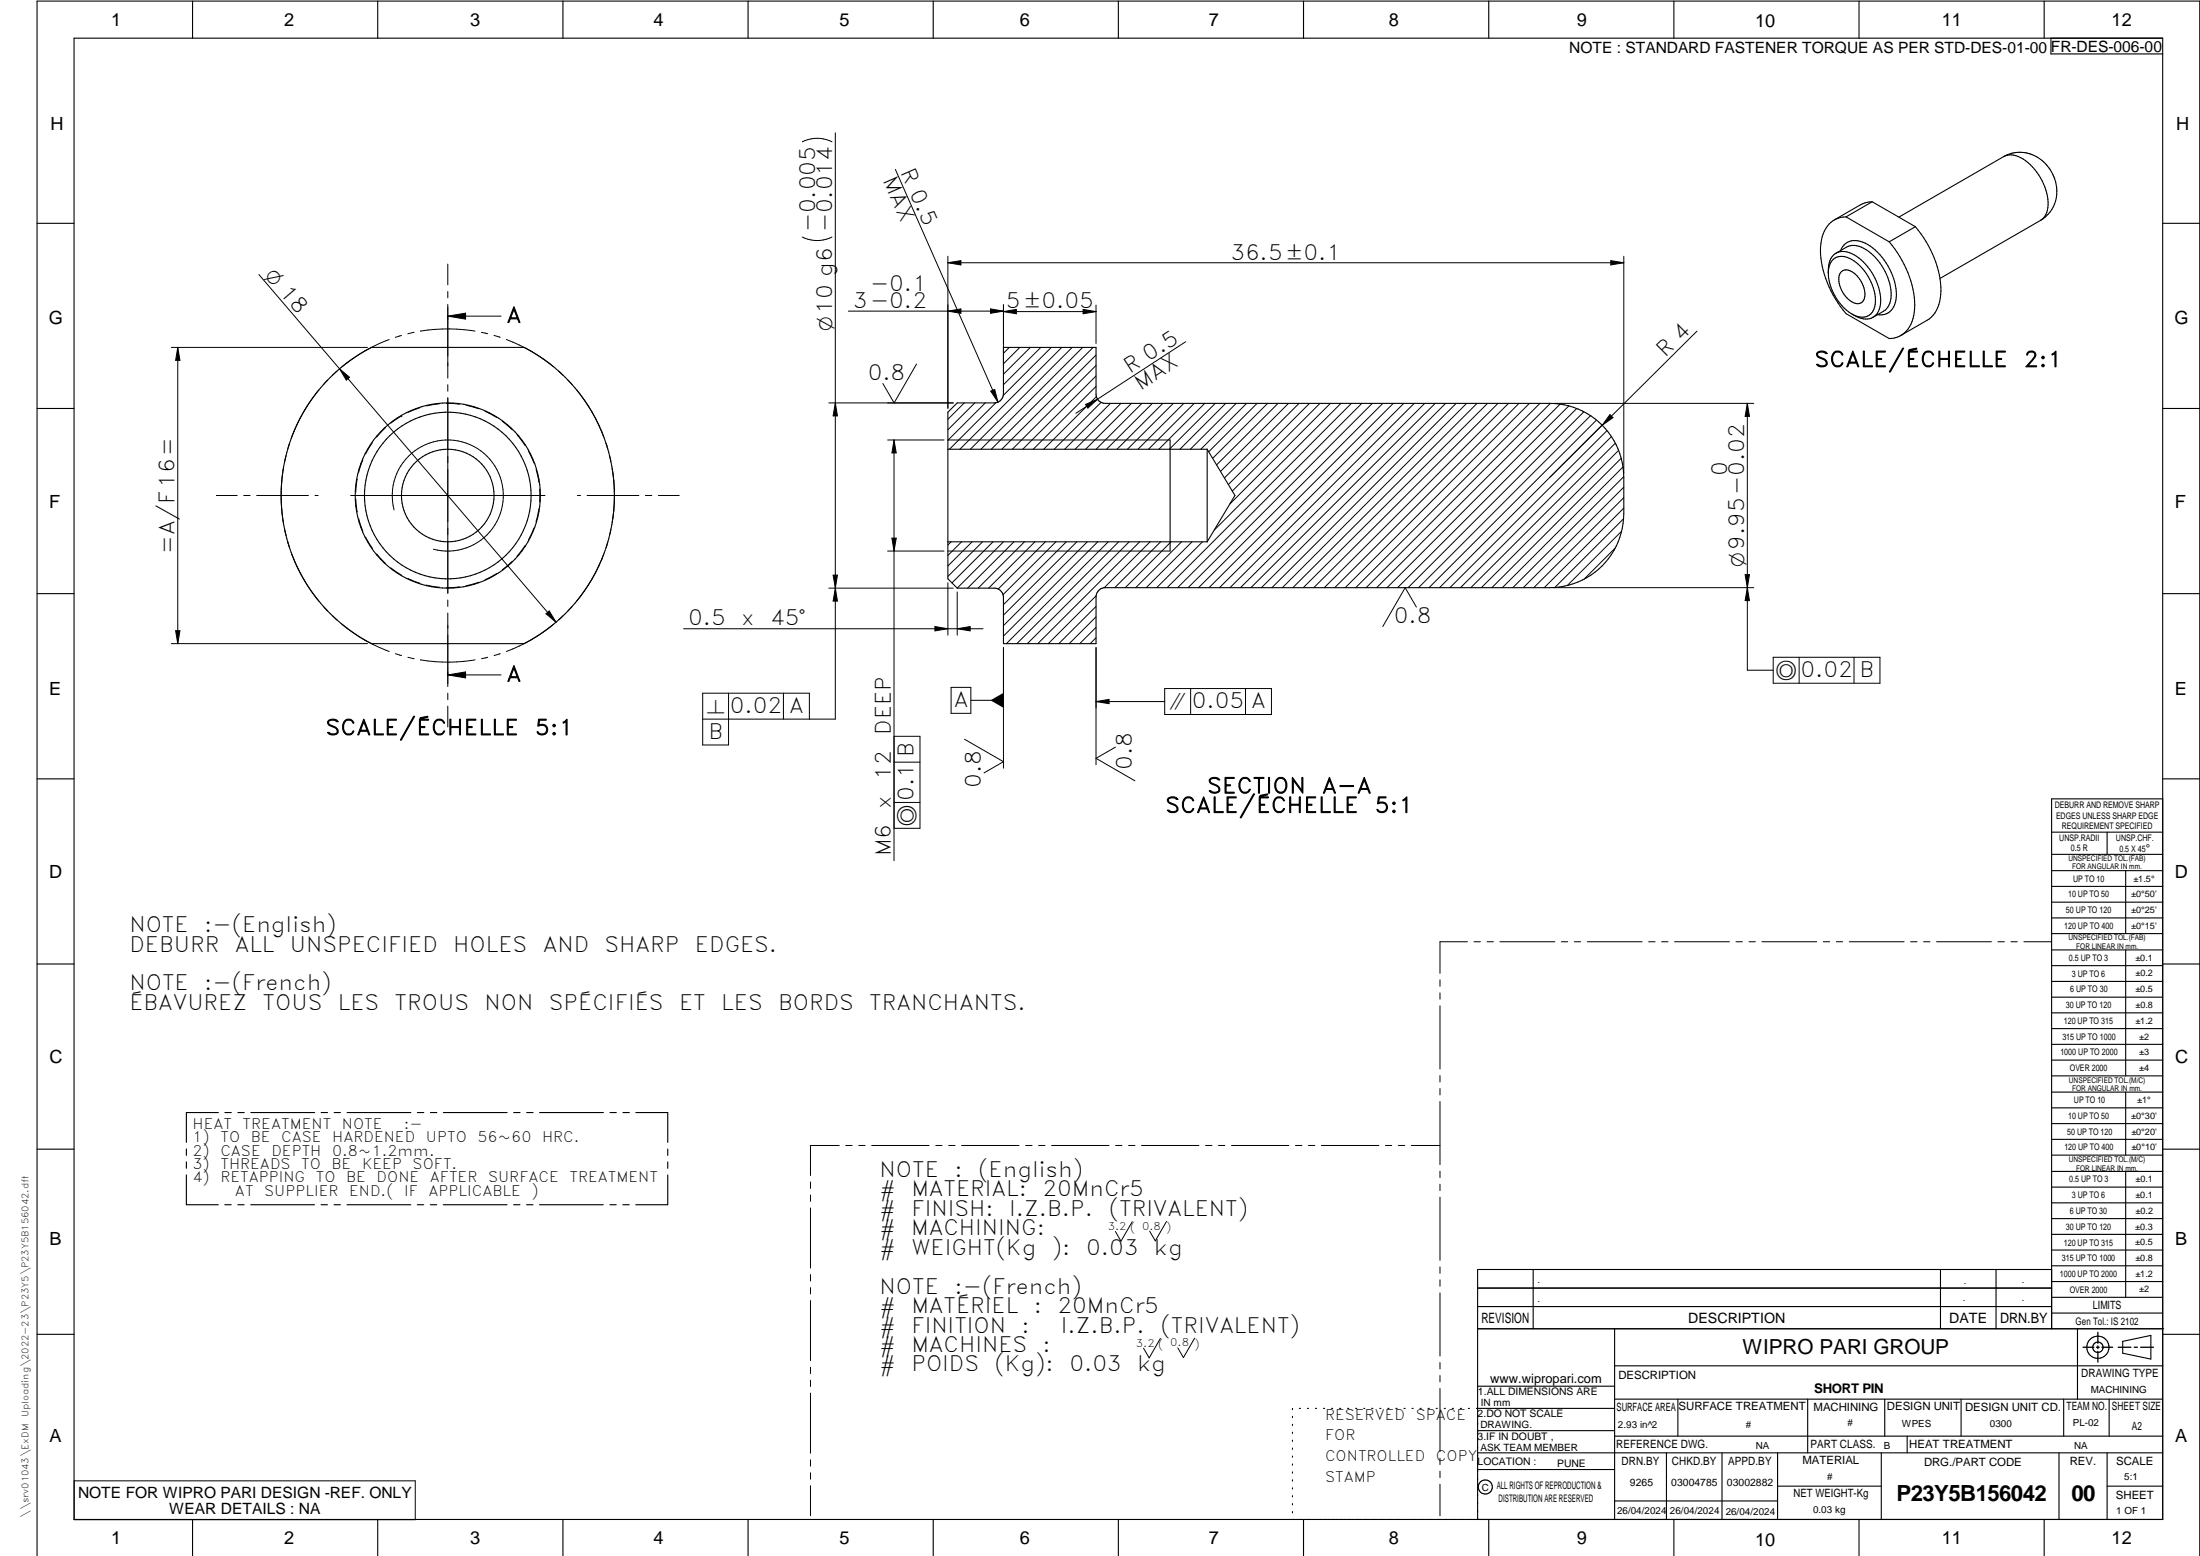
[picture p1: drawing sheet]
<svg xmlns="http://www.w3.org/2000/svg" width="594mm" height="420mm" viewBox="0 0 594 420" stroke-linecap="round" stroke-linejoin="round" font-family="sans-serif">
<g fill="none" stroke="#000" stroke-width=".3">
<path d="M20 10.3h564v400h-564zM52 .3v10M102 .3v10M152 .3v10M202 .3v10M252 .3v10M302 .3v10M352 .3v10M402 .3v10M452 .3v10M502 .3v10M552 .3v10"/>
<path d="M553.8 10.3v4.3h30.2M498.5 58.6a6.8 6.8 0 0 0-6.6 6.2 24.7 24.7 0 0 0 5.1 18l1.5 1.9 11.7 6.7a6.8 6.8 0 0 0 6.6-6.2 24.7 24.7 0 0 0-5.2-18l-1.4-1.9M498.5 58.6l11.7 6.7M505.6 54.5l-1.4 .1-1.2 .4-7.7 4.4M505.6 54.5l11.6 6.7M505.6 54.5l-7.1 4.1M541.1 42.3a5.5 5.5 0 0 1 5.9 1.1 14.9 14.9 0 0 1 5.9 13.3l-.7 1.7-1.2 1.1M541.1 42.3l-28.3 16.3M541.1 42.3a9.7 9.7 0 0 1 13.8 6.3 9.3 9.3 0 0 1-3.9 10.9M551 59.5l-27.1 15.7M10 60.3h10M493.7 73.8a5.3 5.3 0 0 1 2.3-5.5 5.9 5.9 0 0 1 5.9 1.3 15.4 15.4 0 0 1 5.9 12.7l-.8 2.3-1.2 1.1"/>
<path d="M494.8 70.3a4 4 0 0 1 5.2-.3 13.7 13.7 0 0 1 6.4 12.2 3.7 3.7 0 0 1-5.9 2.8 13.6 13.6 0 0 1-6.7-12.7l.4-1.1zM495.8 68.4l2.8-1.7a5.5 5.5 0 0 1 6 1.2 15.4 15.4 0 0 1 6 12.7l-.3 1.3-.9 1.5-3.6 2.3M497 67.6a4.2 4.2 0 0 1 6-2.2 16.3 16.3 0 0 1 9 15.6 4.2 4.2 0 0 1-5 4M497.3 73.3a2.51 2.51 0 0 1 3.2 .4 7.1 7.1 0 0 1 2.8 7.2 2.07 2.07 0 0 1-3.2 .6 7.1 7.1 0 0 1-3.3-7.5zM517.2 61.2a26.4 26.4 0 0 1 6.8 19.3 8.1 8.1 0 0 1-3.6 6l-7.1 4.1M517.2 61.2l-7 4.1M584 60.3h10M271 93.8h25v12.6a2.51 2.51 0 0 0 2.5 2.5h120a20 20 0 0 1 20 20v9.8a20 20 0 0 1-20 20h-120a2.47 2.47 0 0 0-2.5 2.5v12.6h-25v-12.5a2.51 2.51 0 0 0-2.5-2.5h-10l-2.5-2.5v-45l2.5-2.5h10a2.47 2.47 0 0 0 2.5-2.5zM500.1 84.8a5.4 5.4 0 0 0 5.7 .9M10 110.3h10M89.2 101.9l4.4-3.9 3.3-2.2 3.4-2h41.2a45 45 0 0 1 0 80h-41.2a45 45 0 0 1-11.1-71.9zM316 118.8v30"/>
<path d="M584 110.3h10M256 121.3h70M326 121.3v25M326 121.3l7.5 12.5-7.5 12.5M256 146.3h70M10 160.3h10M584 160.3h10M10 210.3h10M584 215.7h-30v143.1M584 210.3h10M554 230.7h30M554 224.7h30"/>
<path d="M554 235.1h30M554 239.4h30M569 224.7v6M574 235.1v17M554 243.6h30M554 247.9h30M554 252.1h30M554 256.5h30M574 256.5v34M10 260.3h10M554 260.8h30M554 265h30"/>
<path d="M554 269.3h30M554 273.5h30M554 277.7h30M584 260.3h10M554 282h30M554 286.3h30M554 290.5h30M554 294.9h30M554 299.1h30M574 294.9v17M10 310.3h10M50.3 310.2v1.8"/>
<path d="M50.3 313.7v1.8M50.3 317.2v8.1h8.6M59 300.4h-8.7v8.1M60.7 300.4h1.8M64.2 300.4h1.7M67.7 300.4h17.3M86.7 300.4h1.7M90.2 300.4h1.7M93.7 300.4h17.2M112.7 300.4h1.7M116.2 300.4h1.8M119.7 300.4h17.2"/>
<path d="M138.7 300.4h1.7M142.2 300.4h1.7M145.7 300.4h17.2M164.7 300.4h1.7M168.2 300.4h1.7M171.7 300.4h8.6v8.1M180.3 317.3v8h-8.6M180.3 310.3v1.7M180.3 313.8v1.7M554 303.4h30M554 307.7h30M554 311.9h30"/>
<path d="M554 316.3h30M574 316.3v34M584 310.3h10M60.7 325.3h1.7M64.2 325.3h1.7M67.7 325.3h17.2M86.7 325.3h1.7M90.2 325.3h1.7M93.7 325.3h17.2M112.7 325.3h1.7M116.2 325.3h1.7M119.7 325.3h17.2"/>
<path d="M138.7 325.3h1.7M142.2 325.3h1.7M145.7 325.3h17.2M164.7 325.3h1.7M168.2 325.3h1.7M554 320.5h30M554 324.8h30M554 329.1h30M554 333.3h30M554 337.5h30M399 358.8h185.3M399 352.8h155"/>
<path d="M399 347.8h155M414 342.8v16M436 358.8v51.5M524 342.8v16M539 342.8v16M554 342.8h-155v67.5M554 341.8h30M554 346.1h30M554 350.3h30M554 354.6h30M561 358.8v19M10 360.3h10"/>
<path d="M399 374.3h37M436 368.8h148M436 377.8h148M453.1 377.8v10M488.1 377.8v14.5M508.9 377.8v10M529.6 377.8v10M557.3 377.8v10M569.5 377.8v10M573.2 362.2l7.6-1.6v6.4l-7.6-1.6zM584 360.3h10M349 380.3v.3"/>
<path d="M349 382.4v.4M349 384.6v.3M349 386.7v.4M349 388.9v.3M349 391v.4M349 393.2v.3M349 395.3v.3M349 397.4v.4M349 399.6v.3M350.9 380.3h.3M353 380.3h.3M355.2 380.3h.3"/>
<path d="M357.4 380.3h.3M359.6 380.3h.3M361.7 380.3h.3M363.9 380.3h.3M366.1 380.3h.3M368.3 380.3h.3M370.4 380.3h.3M372.6 380.3h.3M374.8 380.3h.3M376.9 380.3h.4M379.1 380.3h.3M381.3 380.3h.3"/>
<path d="M383.4 380.3h.4M385.6 380.3h.4M387.8 380.3h.3M390 380.3h.3M392.1 380.3h.4M394.3 380.3h.4M396.5 380.3h.3M399 396.8h37M399 392.3h185M399 386.3h37M436 387.8h148M436 380.3h-37.3"/>
<path d="M450 392.3v18M465 392.3v18M480 392.3v18M508 392.3v18M515 387.8v4.5M556 392.3v18M569 392.3v18M52 410.3v9.8M102 410.3v9.8M152 410.3v9.8M202 410.3v9.8M252 410.3v9.8"/>
<path d="M302 410.3v9.8M349 401.7v.4M349 403.9v.3M349 406v.4M349 408.2v.3M352 410.3v9.8M402 410.3v9.8M436 405.3h44M452 410.3v9.8M480 401.3h28M502 410.3v9.8M552 410.3v9.8"/>
<path d="M569 401.3h15M10 420.1v-419.8h584v419.8"/>
<circle cx="120.9" cy="133.8" r="12.5"/>
<circle cx="120.9" cy="133.8" r="22.5"/>
<circle cx="120.9" cy="133.8" r="25"/>
<circle cx="566.5" cy="363.8" r="1.4"/>
<circle cx="566.5" cy="363.8" r="3"/>
<circle cx="401.1" cy="401.5" r="1.91"/>
</g>
<g fill="none" stroke="#000" stroke-width=".27">
<path d="M216.6 38.3a9 9 0 0 1 8.1 0M225.6 35.9v158.3h-35.8M241.8 45.7l27.7 62.9M69.9 74.1l80.2 93.9M120.9 71.3v5.6M120.9 78.7v1.7M224.7 64a9 9 0 0 1-8.1 0M256 69.2v41.1M256 71h182.5M256 71l3.5-.6v1.1zM435 70.4l3.5 .6-3.5 .5zM438.5 69.2v58.7"/>
<path d="M46.3 93.8h52.9M48 93.8l.6 3.5h-1.2zM48 93.8v80M91.7 99.6l2.7 2.3-.9 .7zM105.1 91.7a43.9 43.9 0 0 0-12.8 7.3M108.4 90.6l-1.6 .5M111.8 89.7l-1.7 .4M113.5 89.4a46 46 0 0 1 14.8 0M120.9 82.2v19.9M120.9 85.4l4.8-.8v1.6zM120.9 85.4h14.4M130 89.7l1.7 .4"/>
<path d="M133.4 90.6l1.7 .5M136.7 91.7a44.7 44.7 0 0 1 12.8 7.3M229.1 84h41.9M247.5 98.3l-6.1 10.5-3-5.3M256 84l3.5-.6v1.2zM267.5 83.4l3.5 .6-3.5 .6zM271 82.3v16.7M271 84.1l3.5-.6v1.2zM271 84.1h25M272.6 93.8l-1.6 1.6M275.4 93.8l-4.4 4.4M278.2 93.8l-7.2 7.2"/>
<path d="M281 93.8l-10 10.1M283.9 93.8l-13 13M286.7 93.8l-27.5 27.5M289.5 93.8l-27.5 27.5M292.4 93.8l-27.5 27.5M292.5 83.5l3.5 .6-3.5 .6zM295.2 93.8l-27.5 27.5M296 95.9l-25.5 25.4M296 98.7l-22.6 22.6M296 82.4v10.4M320.2 92.3l-29.7 19.3M458.3 89.4l-39.8 39.5"/>
<path d="M78.2 119.7l-.5 1.6M86.1 105.2a44 44 0 0 0-7.3 12.8M88.5 102.6l-1.2 1.3M91 100.2l-1.3 1.2M100.6 119.5l-1.9 3.1M104.1 115.5l-2.4 2.5M108.5 112.3l-3 2M108.5 112.3h.1M113.4 110.1l-3.3 1.3M118.7 109l-3.5 .6M120.5 108.9l3.6 .2M120.9 103.9v1.7"/>
<path d="M120.9 107.4v52.9M125.9 109.4l3.4 1M131 111.1l3.1 1.6M135.6 113.7l2.8 2.4M139.6 117.4l2.2 2.8M150.8 100.2l1.3 1.2M153.3 102.6l1.2 1.3M155.7 105.2a44 44 0 0 1 7.3 12.8M163.6 119.7l.5 1.6M223.8 108.8h33.6M225.6 108.8l.5 3.5h-1.1zM239.7 118.8h15.2"/>
<path d="M241.4 118.8v113.6M241.4 118.8l.6 3.5h-1.2zM256 118.8h60M260.4 108.8l-4.4 4.4M263.2 108.8l-7.2 7.3M266.1 108.8l-10.1 10.1M267.5 105.6l1.1-.4 .9 3.4zM268.9 108.8l-12.5 12.5M293.1 109.2l3.3-1.4-2.6 2.4zM296 101.5l-19.8 19.8M296 104.3l-17 17M296.1 107.1l-14.3 14.2"/>
<path d="M297.3 108.6l-12.6 12.7M299.9 108.9l-12.4 12.4M302.7 108.9l-12.4 12.4M305.5 108.9l-12.3 12.4M308.3 108.9l-12.3 12.4M311.2 108.9l-12.4 12.4M314 108.9l-12.4 12.4M316.8 108.9l-12.3 12.4M319.7 108.9l-12.4 12.4M322.5 108.9l-12.4 12.4M325.3 108.9l-12.4 12.4M328.2 108.9l-12.4 12.4"/>
<path d="M331 108.9l-12.4 12.4M333.8 108.9l-12.4 12.4M336.6 108.9l-12.3 12.4M339.5 108.9l-13.1 13.1M342.3 108.9l-14.8 14.9M345.1 108.9l-16.6 16.6M348 108.9l-18.4 18.4M350.8 108.9l-20.2 20.2M353.6 108.9l-21.9 21.9M356.4 108.9l-23.6 23.7M359.3 108.9l-27.2 27.2M362.1 108.9l-34.2 34.3"/>
<path d="M364.9 108.9l-49.7 49.8M367.7 108.9l-49.7 49.8M370.6 108.9l-49.8 49.8M373.4 108.9l-49.7 49.8M376.2 108.9l-49.7 49.8M379.1 108.9l-49.8 49.8M381.9 108.9l-49.8 49.8M384.7 108.9l-49.7 49.8M387.6 108.9l-49.8 49.8M390.4 108.9l-49.8 49.8M393.2 108.9l-49.7 49.8M396 108.9l-49.7 49.8"/>
<path d="M398.9 108.9l-49.8 49.8M401.7 108.9l-49.8 49.8M404.5 108.9l-49.7 49.8M407.3 108.9l-49.7 49.8M410.2 108.9l-49.8 49.8M413 108.9l-49.7 49.8M415.8 108.9l-49.7 49.8M418.6 108.9l-49.7 49.8M419.5 108.9h54.1M421.3 109.1l-49.6 49.6M423.6 109.6l-49 49.1M425.8 110.3l-48.4 48.4"/>
<path d="M427.7 111.2l-47.5 47.5M429.5 112.2l-46.5 46.5M431.1 113.4l-45.2 45.3M432.6 114.8l-43.9 43.9M434 116.3l-42.5 42.4M434.7 112l.9 .8-2.9 2zM435.1 117.9l-40.7 40.8M436.2 119.7l-39 39M471.8 108.9l.6 3.5h-1.2zM471.8 108.9v72.1h7M58.4 133.8h5.6M65.8 133.8h1.7"/>
<path d="M69.3 133.8h14M76.5 126.4a43.7 43.7 0 0 0 0 14.8M77.2 123l-.4 1.7M85.1 133.8h.8M94.7 133.8h52.5M96.1 134.7l.3 3.6M96.4 129.3l-.3 3.6M98 124.2l-1.2 3.4M106.4 137.7a15 15 0 0 1 13.2-18.8 15 15 0 0 1 16.3 16.2 15 15 0 0 1-18.9 13.2M142.7 121.8l1.5 3.2M144.8 126.8l.7 3.4M145.5 137.4l-.7 3.5"/>
<path d="M145.7 132.1v3.5M155.9 133.8h.9M158.5 133.8h14M164.6 123l.4 1.7M165.3 126.4a44.5 44.5 0 0 1 0 14.8M174.3 133.8h1.7M177.8 133.8h5.6M437.1 121.6l-37.1 37.1M437.8 123.7l-34.9 35M438.3 126.1l-32.6 32.6M438.5 128.7l-30 30M438.5 134.4l-24.3 24.3"/>
<path d="M438.5 131.6l-27.2 27.1M438.5 137.2l-21.5 21.5M76.8 142.9l.4 1.7M77.7 146.3h.1M77.7 146.3l.5 1.7M78.8 149.6a43.4 43.4 0 0 0 7.4 12.8M96.9 140l1.1 3.4M98.7 145.1l1.9 3M101.7 149.6l2.4 2.6M105.5 153.3l3 2M110.1 156.2l3.3 1.3M115.1 158h.1"/>
<path d="M115.2 158l3.5 .6M124.1 158.5l-3.6 .2M129.3 157.2l-3.4 1M134.1 154.9l-3.1 1.6M138.3 151.6l-2.7 2.3M141.7 147.4l-2.1 2.8M144.2 142.6l-1.5 3.2M163 149.6a44 44 0 0 1-7.3 12.8M164.1 146.3l-.5 1.6M165 142.9l-.4 1.7M223.8 158.8h33.6M225 155.3h1.1l-.5 3.5z"/>
<path d="M225.6 158.8l.5 3.5h-1.1zM239.7 148.8h15.2M240.8 145.3h1.2l-.6 3.5zM256 148.8h60M256 157.4v14.1M256.8 146.3l-.8 .9M258.5 159.9v11.6M259.7 146.3l-3.7 3.7M262.5 146.3l-6.5 6.5M265.3 146.3l-9.3 9.4M268.2 146.3l-11.1 11.1M271 146.3l-12.5 12.5"/>
<path d="M273.8 146.3l-12.5 12.5M276.6 146.3l-12.5 12.5M279.5 146.3l-12.5 12.5M282.3 146.3l-12.7 12.7M285.1 146.3l-14.2 14.3M287.9 146.3l-16.9 17M290.8 146.3l-19.8 19.8M293.6 146.3l-22.6 22.6M296.4 146.3l-25.4 25.5M299.3 146.3l-27.5 27.5M302.1 146.3l-27.5 27.5M304.9 146.3l-27.5 27.5"/>
<path d="M307.8 146.3l-27.6 27.5M310.6 146.3l-12.4 12.4M313.4 146.3l-12.4 12.4M316.2 146.3l-12.3 12.4M319.1 146.3l-12.4 12.4M321.9 146.3l-12.4 12.4M324.7 146.3l-12.4 12.4M419.5 158.7h54.1M436.2 148l-8.4 8.4M437.9 143.4l-14.7 14.7M438.4 140.1l-18.5 18.5M471.2 155.2h1.2l-.6 3.5z"/>
<path d="M471.8 158.7l.6 3.5h-1.2zM46.3 173.8h52.9M47.4 170.3h1.2l-.6 3.5zM87.3 163.7l1.2 1.3M89.7 166.2l1.3 1.2M92.3 168.6a44.6 44.6 0 0 0 12.8 7.3M106.8 176.5l1.6 .5M110.1 177.5l1.7 .4M120.9 162v1.7M120.9 165.5v19.9M128.3 178.2a45 45 0 0 1-14.7 0M131.7 177.5l-1.7 .4"/>
<path d="M135.1 176.5l-1.7 .5M147.4 165.7l.9-.7 1.8 3zM149.5 168.6a44.2 44.2 0 0 1-12.7 7.3M152.1 166.2l-1.3 1.2M154.5 163.7l-1.2 1.3M184.6 169.8h80.9M252.5 169.2l3.5 .6-3.5 .5zM258.5 169.8l3.5-.6v1.1zM271 174.9v32.5M296 172.2l-1.6 1.6M296 169.4l-4.4 4.4M296 163.7l-10.1 10.1"/>
<path d="M296 166.6l-7.3 7.2M296 174.9v31.6M296 160.9l-12.9 12.9M382.5 163.9l-3.1-5.2-6 10.5M478.8 177.5h28.9v7h-28.9zM485.8 177.5v7M500.6 177.5v7M120.9 187.2v1.7M120.9 190.7v5.6M120.9 182.2h14.4M120.9 182.2l4.8-.8v1.6zM196.7 187.2v14h-6.9v-14h28.8v7"/>
<path d="M211.6 187.2v7M241.4 198.8h7v24.9h-7M256.8 185.6h5.4v7h-5.4zM260.5 199.6l10.5 6.1-5.3 3M262.2 189.1h8.8M296 189.4h18.5M296 189.4l3.5-.6v1.2zM314.5 185.9h28.8v7h-28.8zM321.5 185.9v7M336.3 185.9v7M241.4 216.7h7M241.4 205.8h7"/>
<path d="M301.2 201.7l-5.2 3.1 10.5 6M396.3 254.3h-7.5v8.5M398 254.3h1.8M401.5 254.3h1.8M405 254.3h14.9M421.6 254.3h1.7M425.1 254.3h1.7M428.6 254.3h14.8M445.2 254.3h1.7M448.7 254.3h1.7M452.2 254.3h14.8M468.8 254.3h1.7"/>
<path d="M472.3 254.3h1.7M475.8 254.3h14.8M492.4 254.3h1.7M495.9 254.3h1.7M499.4 254.3h14.8M515.9 254.3h1.8M519.4 254.3h1.8M522.9 254.3h14.9M539.5 254.3h1.7M543 254.3h1.7M546.5 254.3h7.4M388.8 264.6v1.7"/>
<path d="M388.8 268.1v1.7M388.8 271.6v17M388.8 290.4v1.8M388.8 293.9v1.8M388.8 297.4v17.1M218.9 319.2v1.7M226.6 309.3h-7.7v8.1M228.4 309.3h1.7M231.9 309.3h1.7M235.4 309.3h15.5M252.7 309.3h1.7M256.2 309.3h1.7"/>
<path d="M259.7 309.3h15.5M277 309.3h1.7M280.5 309.3h1.7M284 309.3h15.5M301.2 309.3h1.8M304.8 309.3h1.7M308.2 309.3h15.6M325.5 309.3h1.8M329 309.3h1.8M332.5 309.3h15.6M349.8 309.3h1.8M353.3 309.3h1.7"/>
<path d="M356.8 309.3h15.5M374.1 309.3h1.7M377.6 309.3h1.7M381.1 309.3h7.7M388.8 316.3v1.7M388.8 319.8v1.7M218.9 322.7v1.7M218.9 326.2v16.2M305.7 329.9l-3 5.3-1.5-2.7M315 329.8l-3 5.3-1.6-2.7M388.8 323.3v17M218.9 344.2v1.7"/>
<path d="M218.9 347.7v1.7M218.9 351.2v16.2M388.8 342.1v1.7M388.8 345.6v1.7M388.8 349.1v17.1M218.9 369.2v1.7M218.9 372.7v1.7M218.9 376.2v16.2M313.3 361.4l-3 5.3-1.5-2.7M322.6 361.3l-3 5.3-1.6-2.6M388.8 367.9v1.8M388.8 371.4v1.7"/>
<path d="M388.8 374.9v17.1M20 399.9h92.1v10.5h-92.1zM218.9 394.2v1.7M218.9 397.7v1.7M388.8 393.8v1.7M388.8 397.3v1.7M218.9 401.2v8.1M388.8 400.8v8.5"/>
</g>
<path d="M566.5 359.8v2.9M562.5 363.8h2.9M566.1 363.8h.8M566.5 363.5v.7M566.5 364.9v2.9M567.6 363.8h2.9M572 363.8h3.4M576.3 363.8h.9M578.1 363.8h3.4" fill="none" stroke="#000" stroke-width=".36"/>
<g fill="#000">
<path d="M256 71l3.5-.6v1.1zM435 70.4l3.5 .6-3.5 .5zM48 93.8l.6 3.5h-1.2zM120.9 85.4l4.8-.8v1.6zM256 84l3.5-.6v1.2zM267.5 83.4l3.5 .6-3.5 .6zM271 84.1l3.5-.6v1.2zM292.5 83.5l3.5 .6-3.5 .6zM91.7 99.6l2.7 2.3-.9 .7zM225.6 108.8l.5 3.5h-1.1zM267.5 105.6l1.1-.4 .9 3.4zM293.1 109.2l3.3-1.4-2.6 2.4z"/>
<path d="M434.7 112l.9 .8-2.9 2zM471.8 108.9l.6 3.5h-1.2zM241.4 118.8l.6 3.5h-1.2zM225 155.3h1.1l-.5 3.5zM240.8 145.3h1.2l-.6 3.5zM471.2 155.2h1.2l-.6 3.5zM47.4 170.3h1.2l-.6 3.5zM147.4 165.7l.9-.7 1.8 3zM225.6 158.8l.5 3.5h-1.1zM252.5 169.2l3.5 .6-3.5 .5zM258.5 169.8l3.5-.6v1.1zM471.8 158.7l.6 3.5h-1.2z"/>
<path d="M120.9 182.2l4.8-.8v1.6zM267.5 189.1l3.5-2v4zM296 189.4l3.5-.6v1.2z"/>
</g>
<g font-size="6">
<text x="512.1" y="405.2">P23Y5B156042</text>
<text x="559.4" y="405.2">00</text>
</g>
<g font-size="5.7">
<text x="243.1" y="46.5" transform="rotate(66 243.1 46.5)">R 0.5</text>
<text x="238.3" y="48.6" transform="rotate(66 238.3 48.6)">MAX</text>
<text x="220.1" y="62.8" transform="rotate(-90 220.1 62.8)">-0.005</text>
<text x="332.2" y="70.1">36.5±0.1</text>
<text x="230.3" y="83.1">3-0.2</text>
<text x="235" y="78.6">-0.1</text>
<text x="271.6" y="83.3">5±0.05</text>
<text x="136.8" y="87.1">A</text>
<text x="305.1" y="101.1" transform="rotate(-33 305.1 101.1)">R 0.5</text>
<text x="449.7" y="96.7" transform="rotate(-45 449.7 96.7)">R 4</text>
<text x="490" y="99.1">SCALE/ÉCHELLE</text>
<text x="546.5" y="99.1">2:1</text>
<text x="234.3" y="102.7">0.8</text>
<text x="307.9" y="105.5" transform="rotate(-33 307.9 105.5)">MAX</text>
<text x="466.4" y="128.5" transform="rotate(-90 466.4 128.5)">0</text>
<text x="47.1" y="149.5" transform="rotate(-90 47.1 149.5)">=A/F16=</text>
<text x="185.8" y="168.9">0.5</text>
<text x="200.1" y="168.9">x</text>
<text x="207.9" y="168.9">45°</text>
<text x="376.4" y="168.3">0.8</text>
<text x="136.8" y="184">A</text>
<text x="486.2" y="182.7">0.02 B</text>
<text x="257.5" y="190.9">A</text>
<text x="321.9" y="191.2">0.05 A</text>
<text x="197.1" y="192.4">0.02 A</text>
<text x="87.9" y="198.5">SCALE/ÉCHELLE</text>
<text x="144.5" y="198.5">5:1</text>
<text x="191.3" y="199.4">B</text>
<text x="240.6" y="198.4" transform="rotate(-90 240.6 198.4)">DEEP</text>
<text x="305.6" y="207.8" transform="rotate(-90 305.6 207.8)">0.8</text>
<text x="240.6" y="210.5" transform="rotate(-90 240.6 210.5)">12</text>
<text x="264.9" y="212.8" transform="rotate(-90 264.9 212.8)">0.8</text>
<text x="326" y="214.2">SECTION</text>
<text x="357" y="214.2">A-A</text>
<text x="240.6" y="218.3" transform="rotate(-90 240.6 218.3)">x</text>
<text x="246.7" y="216.3" transform="rotate(-90 246.7 216.3)">0.1 B</text>
<text x="314.7" y="219.4">SCALE/ÉCHELLE</text>
<text x="371.2" y="219.4">5:1</text>
<text x="240.6" y="231.2" transform="rotate(-90 240.6 231.2)">M6</text>
<text x="34.9" y="251.7">NOTE</text>
<text x="55.1" y="251.7">:-(English)</text>
<text x="34.9" y="256.9">DEBURR</text>
<text x="63.4" y="256.9">ALL</text>
<text x="78.3" y="256.9">UNSPECIFIED</text>
<text x="122.4" y="256.9">HOLES</text>
<text x="146.6" y="256.9">AND</text>
<text x="163.3" y="256.9">SHARP</text>
<text x="187.7" y="256.9">EDGES.</text>
<text x="34.9" y="267.4">NOTE</text>
<text x="55.2" y="267.4">:-(French)</text>
<text x="34.9" y="272.7">ÉBAVUREZ</text>
<text x="70.9" y="272.7">TOUS</text>
<text x="91.2" y="272.7">LES</text>
<text x="106.6" y="272.7">TROUS</text>
<text x="130.9" y="272.7">NON</text>
<text x="148.2" y="272.7">SPÉCIFIÉS</text>
<text x="183.4" y="272.7">ET</text>
<text x="194.8" y="272.7">LES</text>
<text x="210.1" y="272.7">BORDS</text>
<text x="234.7" y="272.7">TRANCHANTS.</text>
<text x="237.5" y="317.8">NOTE</text>
<text x="257.7" y="317.8">:</text>
<text x="264.2" y="317.8">(English)</text>
<text x="237.5" y="323.1">#</text>
<text x="246.1" y="323.1">MATERIAL:</text>
<text x="281.5" y="323.1">20MnCr5</text>
<text x="237.5" y="328.3">#</text>
<text x="246.1" y="328.3">FINISH:</text>
<text x="272.5" y="328.3">I.Z.B.P.</text>
<text x="299.4" y="328.3">(TRIVALENT)</text>
<text x="237.5" y="333.6">#</text>
<text x="246.1" y="333.6">MACHINING:</text>
<text x="237.5" y="338.8">#</text>
<text x="246.1" y="338.8">WEIGHT(Kg</text>
<text x="284" y="338.8">):</text>
<text x="293.3" y="338.8">0.03</text>
<text x="311.6" y="338.8">kg</text>
<text x="237.5" y="349.3">NOTE</text>
<text x="257.7" y="349.3">:-(French)</text>
<text x="237.5" y="354.6">#</text>
<text x="237.5" y="359.8">#</text>
<text x="246.1" y="354.6">MATÉRIEL</text>
<text x="246.1" y="359.8">FINITION</text>
<text x="275.9" y="359.8">:</text>
<text x="279.2" y="354.6">:</text>
<text x="285.6" y="354.6">20MnCr5</text>
<text x="286.5" y="359.8">I.Z.B.P.</text>
<text x="313.4" y="359.8">(TRIVALENT)</text>
<text x="237.5" y="365.1">#</text>
<text x="246.1" y="365.1">MACHINES</text>
<text x="281.6" y="365.1">:</text>
<text x="237.5" y="370.3">#</text>
<text x="246.1" y="370.3">POIDS</text>
<text x="268.6" y="370.3">(Kg):</text>
<text x="288.8" y="370.3">0.03</text>
<text x="307.1" y="370.3">kg</text>
</g>
<text font-size="5.6" x="470.5" y="365.5">WIPRO PARI GROUP</text>
<g font-size="5.4">
<text x="71.4" y="74.5" transform="rotate(49 71.4 74.5)">O 18</text>
<text x="224.7" y="89.4" transform="rotate(-90 224.7 89.4)">O10 g6 -0.014</text>
<text x="471" y="153.2" transform="rotate(-90 471 153.2)">O9.95-0.02</text>
<text x="479.5" y="182.7">a</text>
<text x="315.8" y="191.2">i</text>
<text x="190.8" y="192.4">n</text>
<text x="246.7" y="223" transform="rotate(-90 246.7 223)">a</text>
</g>
<g font-size="4.9">
<text x="30" y="7">1</text>
<text x="76.7" y="7">2</text>
<text x="127" y="7">3</text>
<text x="176.5" y="7">4</text>
<text x="226.7" y="7">5</text>
<text x="275.4" y="7">6</text>
<text x="326.4" y="7">7</text>
<text x="375" y="7">8</text>
<text x="425.8" y="7">9</text>
<text x="473.9" y="7.4">10</text>
<text x="524.3" y="7">11</text>
<text x="570.2" y="7">12</text>
<text x="13.6" y="35.2">H</text>
<text x="587.6" y="35.2">H</text>
<text x="13.2" y="87.5">G</text>
<text x="587.2" y="87.5">G</text>
<text x="13.3" y="137.1">F</text>
<text x="587.3" y="137.1">F</text>
<text x="13.3" y="187.6">E</text>
<text x="587.3" y="187.6">E</text>
<text x="13.3" y="237">D</text>
<text x="587.3" y="237">D</text>
<text x="13.4" y="287.1">C</text>
<text x="587.4" y="287.1">C</text>
<text x="13.4" y="336.3">B</text>
<text x="587.4" y="336.3">B</text>
<text x="13.4" y="389.3">A</text>
<text x="587.4" y="389.3">A</text>
<text x="30" y="417">1</text>
<text x="76.7" y="417">2</text>
<text x="127" y="417">3</text>
<text x="176.5" y="417">4</text>
<text x="226.7" y="417">5</text>
<text x="275.4" y="417">6</text>
<text x="326.4" y="417">7</text>
<text x="375" y="417">8</text>
<text x="425.8" y="417">9</text>
<text x="473.9" y="417.4">10</text>
<text x="524.3" y="417">11</text>
<text x="570.2" y="417">12</text>
</g>
<g font-size="4.2">
<text x="423.7" y="14.3">NOTE : STANDARD FASTENER TORQUE AS PER STD-DES-01-00</text>
<text x="553.8" y="14">FR-DES-006-00</text>
<text x="21.1" y="404.4">NOTE FOR WIPRO PARI DESIGN -REF. ONLY</text>
<text x="45.7" y="408.9">WEAR DETAILS : NA</text>
</g>
<g font-size="3.9">
<text x="52" y="304.9">HEAT</text>
<text x="65.5" y="304.9">TREATMENT</text>
<text x="92.3" y="304.9">NOTE</text>
<text x="109" y="304.9">:-</text>
<text x="52" y="308.5">1)</text>
<text x="59.5" y="308.5">TO</text>
<text x="67.7" y="308.5">BE</text>
<text x="75.9" y="308.5">CASE</text>
<text x="89.7" y="308.5">HARDENED</text>
<text x="115" y="308.5">UPTO</text>
<text x="128.9" y="308.5">56~60</text>
<text x="146.4" y="308.5">HRC.</text>
<text x="52" y="312.1">2)</text>
<text x="52" y="315.7">3)</text>
<text x="59.5" y="315.7">THREADS</text>
<text x="59.5" y="312.1">CASE</text>
<text x="73.3" y="312.1">DEPTH</text>
<text x="81.3" y="315.7">TO</text>
<text x="89.5" y="315.7">BE</text>
<text x="89.7" y="312.1">0.8~1.2mm.</text>
<text x="97.8" y="315.7">KEEP</text>
<text x="111.4" y="315.7">SOFT.</text>
<text x="52" y="319.3">4)</text>
<text x="59.5" y="319.3">RETAPPING</text>
<text x="63.4" y="322.9">AT</text>
<text x="71.3" y="322.9">SUPPLIER</text>
<text x="85.3" y="319.3">TO</text>
<text x="93.5" y="319.3">BE</text>
<text x="94.3" y="322.9">END.(</text>
<text x="101.7" y="319.3">DONE</text>
<text x="109.1" y="322.9">IF</text>
<text x="115.7" y="322.9">APPLICABLE</text>
<text x="116.1" y="319.3">AFTER</text>
<text x="131.8" y="319.3">SURFACE</text>
<text x="143.5" y="322.9">)</text>
<text x="153.8" y="319.3">TREATMENT</text>
<text x="357.8" y="383.4">RESERVED</text>
<text x="382.3" y="383.4">SPACE</text>
<text x="357.8" y="388.9">FOR</text>
<text x="357.8" y="394.5">CONTROLLED</text>
<text x="387.8" y="394.5">COPY</text>
<text x="357.8" y="400.1">STAMP</text>
</g>
<g font-size="3.8">
<text x="400.1" y="357.1">REVISION</text>
<text x="455.9" y="357.1">DESCRIPTION</text>
<text x="526.4" y="357.1">DATE</text>
<text x="540.1" y="357.1">DRN.BY</text>
</g>
<text font-size="3.6" x="489.9" y="376.2">SHORT PIN</text>
<text font-size="3.5" x="402.4" y="373.3">www.wipropari.com</text>
<g font-size="3.1">
<text x="565.2" y="353.5">LIMITS</text>
<text x="562" y="371.7">DRAWING TYPE</text>
<text x="437" y="372.3">DESCRIPTION</text>
<text x="436.5" y="380.9">SURFACE AREA</text>
<text x="453.3" y="380.9">SURFACE TREATMENT</text>
<text x="489.7" y="380.9">MACHINING</text>
<text x="509.5" y="380.9">DESIGN UNIT</text>
<text x="530.6" y="380.9">DESIGN UNIT CD.</text>
<text x="558" y="380.7">TEAM NO.</text>
<text x="570.3" y="380.7">SHEET SIZE</text>
<text x="575.6" y="386.1">A2</text>
<text x="436.4" y="391.1">REFERENCE DWG.</text>
<text x="437.9" y="395.5">DRN.BY</text>
<text x="451.5" y="395.5">CHKD.BY</text>
<text x="466.6" y="395.5">APPD.BY</text>
<text x="486.7" y="395.4">MATERIAL</text>
<text x="488.9" y="391">PART CLASS.</text>
<text x="515.6" y="391">HEAT TREATMENT</text>
<text x="519.6" y="395.9">DRG./PART CODE</text>
<text x="558.9" y="395.6">REV.</text>
<text x="571.4" y="395.6">SCALE</text>
<text x="484.3" y="404.3">NET WEIGHT-Kg</text>
<text x="571.4" y="404.7">SHEET</text>
</g>
<text font-size="3" x="579.5" y="230.1">°</text>
<g font-size="2.8">
<text x="299.1" y="332.1">3.2 ( 0.8 )</text>
<text x="560.5" y="357.7">Gen Tol.: IS 2102</text>
<text x="306.7" y="363.6">3.2 ( 0.8 )</text>
<text x="399.1" y="376.7">1.ALL DIMENSIONS ARE</text>
<text x="399" y="382.7">2.DO NOT SCALE</text>
<text x="399" y="388.7">3.IF IN DOUBT ,</text>
<text x="399" y="395.5">LOCATION :</text>
<text x="420.5" y="396">PUNE</text>
<text x="440.2" y="401.3">9265</text>
<text x="451.3" y="401.2">03004785</text>
<text x="466.3" y="401.3">03002882</text>
<text x="404.2" y="402">ALL RIGHTS OF REPRODUCTION &amp;</text>
<text x="404.7" y="405.4">DISTRIBUTION ARE RESERVED</text>
</g>
<g font-size="2.7">
<text x="564.6" y="376.2">MACHINING</text>
<text x="399.9" y="379.7">IN mm</text>
<text x="399.8" y="385.7">DRAWING.</text>
<text x="436.9" y="385.5">2.93 in^2</text>
<text x="471.4" y="385.6">#</text>
<text x="498.9" y="385.1">#</text>
<text x="513.6" y="385.3">WPES</text>
<text x="537.3" y="385.2">0300</text>
<text x="559.7" y="385.2">PL-02</text>
<text x="399.8" y="391.8">ASK TEAM MEMBER</text>
<text x="474.1" y="391.2">NA</text>
<text x="508.7" y="391.2">B</text>
<text x="560.1" y="391.2">NA</text>
<text x="493.4" y="399.6">#</text>
<text x="573.6" y="399.8">5:1</text>
<text x="400.1" y="402.5">C</text>
<text x="436.7" y="408.7">26/04/2024</text>
<text x="450.9" y="408.8">26/04/2024</text>
<text x="466" y="409">26/04/2024</text>
<text x="489.6" y="408.5">0.03 kg</text>
<text x="571.5" y="408.7">1 OF 1</text>
</g>
<g font-size="2.5">
<text x="559.2" y="229.9">0.5 R</text>
<text x="572.3" y="230.1">0.5 X 45</text>
<text x="559.4" y="323.5">3 UP TO 6</text>
<text x="558.9" y="327.8">6 UP TO 30</text>
<text x="557.8" y="332">30 UP TO 120</text>
<text x="415.2" y="346.4">.</text>
<text x="530.3" y="346.6">.</text>
<text x="545.9" y="346.4">.</text>
<text x="415.2" y="351.5">.</text>
<text x="530.1" y="351.3">.</text>
<text x="545.9" y="351.4">.</text>
</g>
<g font-size="2.4">
<text x="554.9" y="218.3">DEBURR AND REMOVE SHARP</text>
<text x="555.2" y="221.1">EDGES UNLESS SHARP EDGE</text>
<text x="556.1" y="227.2">UNSP.RADII</text>
<text x="556.8" y="223.8">REQUIREMENT SPECIFIED</text>
<text x="571.4" y="227">UNSP.CHF.</text>
<text x="559.8" y="238">UP TO 10</text>
<text x="576.1" y="238.1">±1.5°</text>
<text x="558.5" y="242.3">10 UP TO 50</text>
<text x="575.5" y="242.3">±0°50'</text>
<text x="557.4" y="250.8">120 UP TO 400</text>
<text x="557.9" y="246.5">50 UP TO 120</text>
<text x="575.5" y="250.8">±0°15'</text>
<text x="575.5" y="246.6">±0°25'</text>
<text x="558.7" y="259.4">0.5 UP TO 3</text>
<text x="559.5" y="263.7">3 UP TO 6</text>
<text x="576.6" y="259.4">±0.1</text>
<text x="576.6" y="263.7">±0.2</text>
<text x="559" y="268">6 UP TO 30</text>
<text x="576.6" y="268">±0.5</text>
<text x="557.9" y="272.2">30 UP TO 120</text>
<text x="576.6" y="272.2">±0.8</text>
<text x="556.9" y="280.7">315 UP TO 1000</text>
<text x="557.3" y="276.5">120 UP TO 315</text>
<text x="576.6" y="276.5">±1.2</text>
<text x="577.7" y="280.7">±2</text>
<text x="556.4" y="284.9">1000 UP TO 2000</text>
<text x="577.6" y="285">±3</text>
<text x="558.9" y="289.2">OVER 2000</text>
<text x="577.7" y="289.3">±4</text>
<text x="560" y="297.9">UP TO 10</text>
<text x="577.1" y="297.9">±1°</text>
<text x="558.5" y="302.1">10 UP TO 50</text>
<text x="575.5" y="302.2">±0°30'</text>
<text x="557.5" y="310.6">120 UP TO 400</text>
<text x="558.2" y="306.4">50 UP TO 120</text>
<text x="575.5" y="310.6">±0°10'</text>
<text x="575.5" y="306.4">±0°20'</text>
<text x="558.8" y="319.2">0.5 UP TO 3</text>
<text x="576.6" y="323.5">±0.1</text>
<text x="576.6" y="319.3">±0.1</text>
<text x="576.7" y="327.8">±0.2</text>
<text x="576.6" y="332">±0.3</text>
<text x="556.8" y="340.6">315 UP TO 1000</text>
<text x="557.3" y="336.3">120 UP TO 315</text>
<text x="576.6" y="336.3">±0.5</text>
<text x="576.6" y="340.6">±0.8</text>
<text x="556.2" y="344.8">1000 UP TO 2000</text>
<text x="576.6" y="344.8">±1.2</text>
<text x="558.9" y="349">OVER 2000</text>
<text x="577.7" y="349">±2</text>
<text x="7.7" y="382.7" transform="rotate(-90 7.7 382.7)">Uploading\2022-23\P23Y5\P23Y5B156042.dft</text>
<text x="7.7" y="409.9" transform="rotate(-90 7.7 409.9)">\\srv01043\ExDM</text>
</g>
<g font-size="2.1">
<text x="558.6" y="232.4">UNSPECIFIED TOL.(FAB)</text>
<text x="559.5" y="234.8">FOR ANGULAR IN mm.</text>
<text x="558.6" y="254">UNSPECIFIED TOL.(FAB)</text>
<text x="560.7" y="256.3">FOR LINEAR IN mm.</text>
<text x="558.7" y="292.4">UNSPECIFIED TOL.(M/C)</text>
<text x="559.6" y="294.7">FOR ANGULAR IN mm.</text>
<text x="558.7" y="313.8">UNSPECIFIED TOL.(M/C)</text>
<text x="560.6" y="316.2">FOR LINEAR IN mm.</text>
</g>
</svg>
